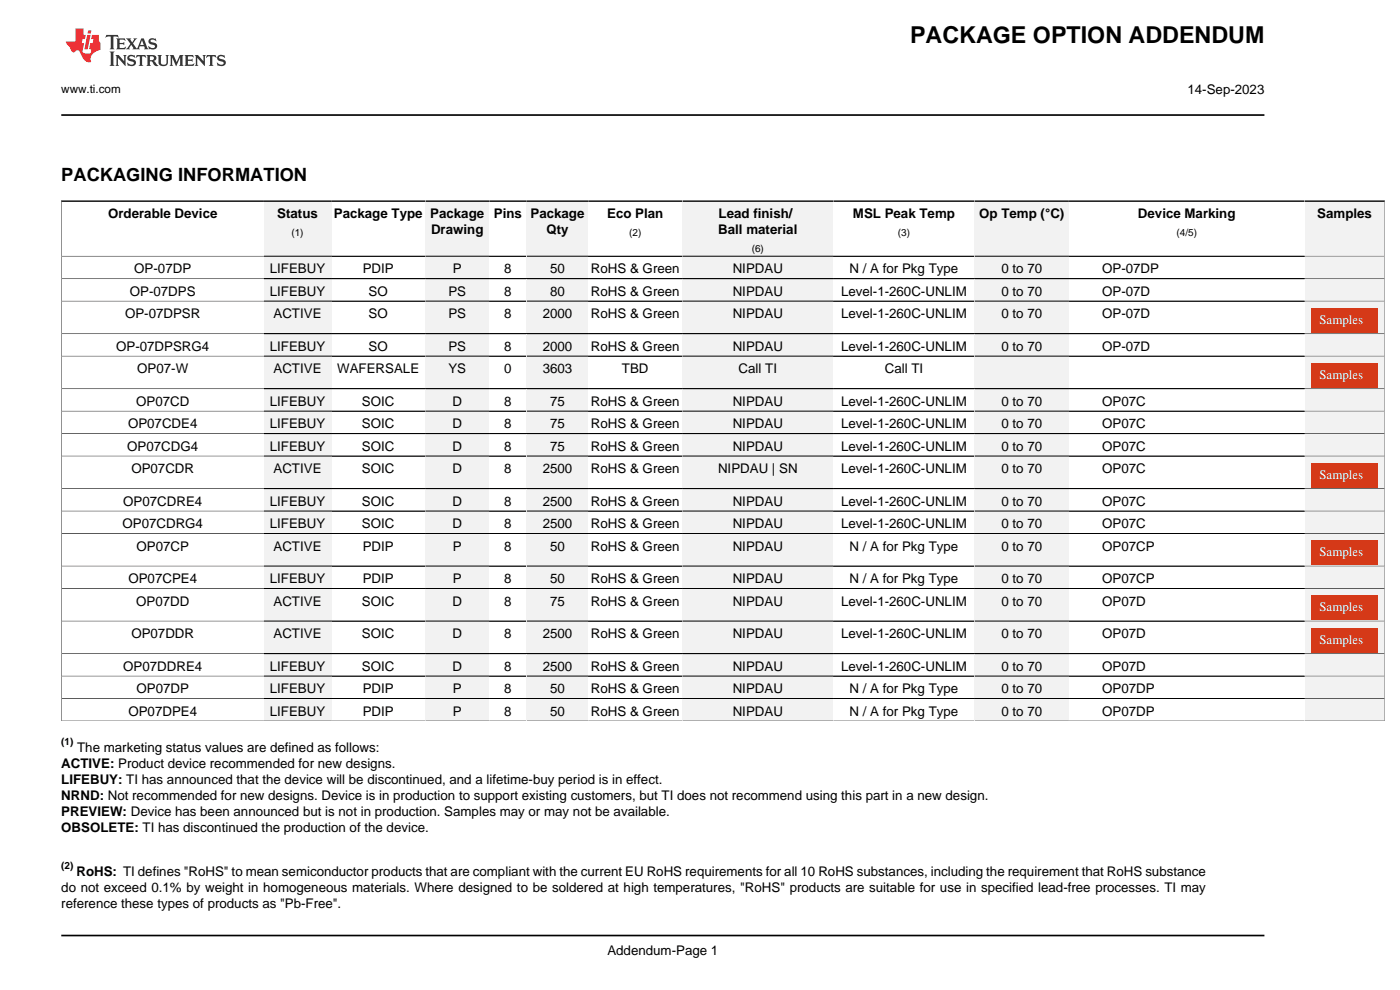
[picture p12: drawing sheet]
<svg xmlns="http://www.w3.org/2000/svg" width="297mm" height="210mm" viewBox="0 0 297 210" stroke-linecap="round" stroke-linejoin="round" font-family="sans-serif">
<path d="M22.6 7.4l-.2 .6 .6-.3 .5 .1v.1v2.2l-.2 .4h1l-.2-.4v-2.2v-.1l.5-.1 .5 .3-.1-.6zM24.6 8.1l.3 .4v1.6l-.3 .4h1.9l.2-.6a1.07 1.07 0 0 1-1.3 .1v-.6h.7l.3 .2v-.7l-.3 .2h-.7v-.5l.2-.2a.99 .99 0 0 1 1 .3l-.1-.6zM26.7 8.1l1 1.2-1 1.2h.9l-.2-.3 .4-.7 .5 .8-.2 .2h1.6l-.2-.3 .1-.4h1l.1 .4-.1 .3h.9l-.3-.4-.7-2h-.5l-1 2.2-.8-1.1 .9-1.1h-.8l.1 .2-.4 .7-.3-.7 .1-.2zM30.1 8.5l.4 1h-.8zM31.7 8.3a.66 .66 0 0 0-.2 .7 .66 .66 0 0 0 .6 .4l.6 .2 .1 .4-.7 .2-.6-.5 .1 .8 .2-.1a1.15 1.15 0 0 0 1.5-.6 1.16 1.16 0 0 0-1.3-.9l-.1-.2 .2-.3a1 1 0 0 1 1 .4l-.1-.7-.2 .1-.5-.1zM23.2 10.9l.3 .4v2.3l-.3 .4h1.1l-.2-.4v-2.3l.2-.4zM24.5 11.7l.2 .4v1.5l-.2 .4h.7l-.2-.4v-1.3l1.6 1.7v-1.9l.2-.4h-.7l.2 .2v1.1l-1.1-1.3zM27.2 11.8a.66 .66 0 0 0-.2 .7 .66 .66 0 0 0 .6 .5l.7 .1v.5l-.7 .1-.6-.5 .1 .8 .2-.1a1.16 1.16 0 0 0 1.6-.6 1.16 1.16 0 0 0-1.3-.9l-.2-.2 .2-.2a1 1 0 0 1 1 .3l-.1-.6-.2 .1-.5-.2zM29 11.7l-.1 .6 .4-.3 .4 .1v1.5l-.3 .4h1l-.3-.4v-1.5l.5-.1 .4 .3-.2-.6zM31.1 11.7l.2 .4v1.5l-.2 .4h.9l-.2-.2v-.8l.5 .1a1.03 1.03 0 0 0 1.3 .9l-1-1.1a.62 .62 0 0 0 .6-.5 .62 .62 0 0 0-.6-.7zM31.8 12h.1a.47 .47 0 0 1 .6 0 .47 .47 0 0 1 .1 .6l-.8 .2zM33.4 11.7l.2 .2a2.3 2.3 0 0 0 .4 2 1.03 1.03 0 0 0 1.6-.7l.1-1.3 .2-.2h-.8l.2 .4v1.1a.6 .6 0 0 1-.6 .5 .6 .6 0 0 1-.6-.5l.1-1.3 .2-.2zM36 11.7l.2 .4v1.5l-.2 .4h.7l-.2-.4v-1.4l.8 1.8 .9-1.8v1.4l-.2 .4h1l-.3-.4v-1.5l.3-.4h-.9l-.6 1.5-.7-1.5zM39.1 11.7l.3 .4v1.5l-.3 .4h1.9l.2-.6a1.07 1.07 0 0 1-1.3 .2v-.7l1 .2v-.7l-.3 .2h-.7v-.6h.8l.4 .2-.1-.5zM41.3 11.7l.2 .4v1.5l-.2 .4h.8l-.3-.4v-1.3l1.7 1.7v-1.9l.2-.4h-.7l.1 .2 .1 1.1-1.2-1.3zM43.9 11.7l-.1 .6 .4-.3 .4 .1v1.5l-.3 .4h1l-.3-.4v-1.5l.5-.1 .4 .3-.2-.6zM46.3 11.8a.66 .66 0 0 0-.2 .7 .66 .66 0 0 0 .6 .5l.6 .1 .1 .5-.7 .1-.6-.5 .1 .8 .1-.1a1.17 1.17 0 0 0 1.6-.6 1.21 1.21 0 0 0-1.3-.9l-.1-.2 .1-.2a.99 .99 0 0 1 1.1 .3l-.1-.6-.2 .1-.5-.2z" fill-rule="evenodd" fill="#373435"/>
<path d="M16 6v2.8h-2v.4l.9 .9a.93 .93 0 0 0 .9 .9 .6 .6 0 0 1 .6-.3 .6 .6 0 0 1 .5 .3l.4 .8a1.58 1.58 0 0 0 2.1 1.3 1.62 1.62 0 0 1 1-2.2l.9-.3v-1.5a1.56 1.56 0 0 1-.4-1.7h-1.4l-.2 .9h.5l-.1 .8h-.5l-.2 1.1v.2l.4 .1-.2 .8h-.6a.74 .74 0 0 1-1.1-.6l.3-1.6h-.4l.1-.8h.5l.2-.9h-.5v-1.4zM18.5 7.4l-.6 3.1h.7l.6-3.1zM18.7 6.4l-.1 .7h.7l.1-.7z" fill-rule="evenodd" fill="#ed3237"/>
<path d="M13 24.4h255.2M12.9 42.7h43.1" fill="none" stroke="#000" stroke-width=".35"/>
<path d="M13 42.5v11.9h43" fill="none" stroke="#000" stroke-width=".21"/>
<path d="M56 42.8h14.2v11.5h-14.2z" fill="#f2f2f2"/>
<path d="M56 42.7h34.2" fill="none" stroke="#000" stroke-width=".35"/>
<path d="M56 54.4h34.2" fill="none" stroke="#000" stroke-width=".21"/>
<path d="M90.2 42.8h13.6v11.5h-13.6z" fill="#f2f2f2"/>
<path d="M90.2 42.7h21.6" fill="none" stroke="#000" stroke-width=".35"/>
<path d="M90.2 54.4h21.6" fill="none" stroke="#000" stroke-width=".21"/>
<path d="M111.8 42.8h13v11.5h-13z" fill="#f2f2f2"/>
<path d="M111.8 42.7h33" fill="none" stroke="#000" stroke-width=".35"/>
<path d="M111.8 54.4h33" fill="none" stroke="#000" stroke-width=".21"/>
<path d="M144.8 42.8h32v11.5h-32z" fill="#f2f2f2"/>
<path d="M144.8 42.7h62" fill="none" stroke="#000" stroke-width=".35"/>
<path d="M144.8 54.4h62" fill="none" stroke="#000" stroke-width=".21"/>
<path d="M206.8 42.8h20v11.5h-20z" fill="#f2f2f2"/>
<path d="M206.8 42.7h70" fill="none" stroke="#000" stroke-width=".35"/>
<path d="M206.8 54.4h70" fill="none" stroke="#000" stroke-width=".21"/>
<path d="M276.8 42.8h16.9v11.5h-16.9z" fill="#f2f2f2"/>
<path d="M276.8 42.7h17" fill="none" stroke="#000" stroke-width=".35"/>
<path d="M56 54.4h-43v4.7h43M293.8 42.5v11.9h-17" fill="none" stroke="#000" stroke-width=".21"/>
<path d="M56 54.4h14.2v4.6h-14.2z" fill="#f2f2f2"/>
<path d="M56 54.4h34.2M56 59.1h34.2" fill="none" stroke="#000" stroke-width=".21"/>
<path d="M90.2 54.4h13.6v4.6h-13.6z" fill="#f2f2f2"/>
<path d="M90.2 59.1h21.6M90.2 54.4h21.6" fill="none" stroke="#000" stroke-width=".21"/>
<path d="M111.8 54.4h13v4.6h-13z" fill="#f2f2f2"/>
<path d="M111.8 54.4h33M111.8 59.1h33" fill="none" stroke="#000" stroke-width=".21"/>
<path d="M144.8 54.4h32v4.6h-32z" fill="#f2f2f2"/>
<path d="M144.8 54.4h62M144.8 59.1h62" fill="none" stroke="#000" stroke-width=".21"/>
<path d="M206.8 54.4h20v4.6h-20z" fill="#f2f2f2"/>
<path d="M206.8 54.4h70M206.8 59.1h70" fill="none" stroke="#000" stroke-width=".21"/>
<path d="M276.8 54.4h16.9v4.6h-16.9z" fill="#f2f2f2"/>
<path d="M56 59.1h-43v4.8h43M276.8 54.4h17v4.7h-17" fill="none" stroke="#000" stroke-width=".21"/>
<path d="M56 59.2h14.2v4.6h-14.2z" fill="#f2f2f2"/>
<path d="M56 59.1h34.2M56 63.9h34.2" fill="none" stroke="#000" stroke-width=".21"/>
<path d="M90.2 59.2h13.6v4.6h-13.6z" fill="#f2f2f2"/>
<path d="M90.2 59.1h21.6M90.2 63.9h21.6" fill="none" stroke="#000" stroke-width=".21"/>
<path d="M111.8 59.2h13v4.6h-13z" fill="#f2f2f2"/>
<path d="M111.8 59.1h33M111.8 63.9h33" fill="none" stroke="#000" stroke-width=".21"/>
<path d="M144.8 59.2h32v4.6h-32z" fill="#f2f2f2"/>
<path d="M144.8 59.1h62M144.8 63.9h62" fill="none" stroke="#000" stroke-width=".21"/>
<path d="M206.8 59.2h20v4.6h-20z" fill="#f2f2f2"/>
<path d="M206.8 59.1h70M206.8 63.9h70" fill="none" stroke="#000" stroke-width=".21"/>
<path d="M276.8 59.2h16.9v4.6h-16.9z" fill="#f2f2f2"/>
<path d="M276.8 59.1h17v4.8h-17M56 63.9h-43v6.9h43" fill="none" stroke="#000" stroke-width=".21"/>
<path d="M56 64h14.2v6.7h-14.2z" fill="#f2f2f2"/>
<path d="M56 63.9h34.2M56 70.8h34.2" fill="none" stroke="#000" stroke-width=".21"/>
<path d="M90.2 64h13.6v6.7h-13.6z" fill="#f2f2f2"/>
<path d="M90.2 70.8h21.6M90.2 63.9h21.6" fill="none" stroke="#000" stroke-width=".21"/>
<path d="M111.8 64h13v6.7h-13z" fill="#f2f2f2"/>
<path d="M111.8 63.9h33M111.8 70.8h33" fill="none" stroke="#000" stroke-width=".21"/>
<path d="M144.8 64h32v6.7h-32z" fill="#f2f2f2"/>
<path d="M144.8 63.9h62M144.8 70.8h62" fill="none" stroke="#000" stroke-width=".21"/>
<path d="M206.8 64h20v6.7h-20z" fill="#f2f2f2"/>
<path d="M206.8 63.9h70M206.8 70.8h70" fill="none" stroke="#000" stroke-width=".21"/>
<path d="M276.8 64h16.9v6.7h-16.9z" fill="#f2f2f2"/>
<path d="M276.8 63.9h17v6.9h-17" fill="none" stroke="#000" stroke-width=".21"/>
<path d="M278.2 65.3h14.1v5.3h-14.1z" fill="#d53918"/>
<path d="M56 70.8h-43v4.7h43" fill="none" stroke="#000" stroke-width=".21"/>
<path d="M56 70.9h14.2v4.6h-14.2z" fill="#f2f2f2"/>
<path d="M56 70.8h34.2M56 75.5h34.2" fill="none" stroke="#000" stroke-width=".21"/>
<path d="M90.2 70.9h13.6v4.6h-13.6z" fill="#f2f2f2"/>
<path d="M90.2 75.5h21.6M90.2 70.8h21.6" fill="none" stroke="#000" stroke-width=".21"/>
<path d="M111.8 70.9h13v4.6h-13z" fill="#f2f2f2"/>
<path d="M111.8 70.8h33M111.8 75.5h33" fill="none" stroke="#000" stroke-width=".21"/>
<path d="M144.8 70.9h32v4.6h-32z" fill="#f2f2f2"/>
<path d="M144.8 70.8h62M144.8 75.5h62" fill="none" stroke="#000" stroke-width=".21"/>
<path d="M206.8 70.9h20v4.6h-20z" fill="#f2f2f2"/>
<path d="M206.8 70.8h70M206.8 75.5h70" fill="none" stroke="#000" stroke-width=".21"/>
<path d="M276.8 70.9h16.9v4.6h-16.9z" fill="#f2f2f2"/>
<path d="M56 75.5h-43v7h43M276.8 70.8h17v4.7h-17" fill="none" stroke="#000" stroke-width=".21"/>
<path d="M56 75.6h14.2v6.8h-14.2z" fill="#f2f2f2"/>
<path d="M56 75.5h34.2M56 82.5h34.2" fill="none" stroke="#000" stroke-width=".21"/>
<path d="M90.2 75.6h13.6v6.8h-13.6z" fill="#f2f2f2"/>
<path d="M90.2 75.5h21.6M90.2 82.5h21.6" fill="none" stroke="#000" stroke-width=".21"/>
<path d="M111.8 75.6h13v6.8h-13z" fill="#f2f2f2"/>
<path d="M111.8 75.5h33M111.8 82.5h33" fill="none" stroke="#000" stroke-width=".21"/>
<path d="M144.8 75.6h32v6.8h-32z" fill="#f2f2f2"/>
<path d="M144.8 75.5h62M144.8 82.5h62" fill="none" stroke="#000" stroke-width=".21"/>
<path d="M206.8 75.6h20v6.8h-20z" fill="#f2f2f2"/>
<path d="M206.8 75.5h70M206.8 82.5h70" fill="none" stroke="#000" stroke-width=".21"/>
<path d="M276.8 75.6h16.9v6.8h-16.9z" fill="#f2f2f2"/>
<path d="M276.8 75.5h17v7h-17" fill="none" stroke="#000" stroke-width=".21"/>
<path d="M278.2 76.9h14.1v5.3h-14.1z" fill="#d53918"/>
<path d="M56 82.5h-43v4.7h43" fill="none" stroke="#000" stroke-width=".21"/>
<path d="M56 82.5h14.2v4.6h-14.2z" fill="#f2f2f2"/>
<path d="M56 82.5h34.2M56 87.2h34.2" fill="none" stroke="#000" stroke-width=".21"/>
<path d="M90.2 82.5h13.6v4.6h-13.6z" fill="#f2f2f2"/>
<path d="M90.2 87.2h21.6M90.2 82.5h21.6" fill="none" stroke="#000" stroke-width=".21"/>
<path d="M111.8 82.5h13v4.6h-13z" fill="#f2f2f2"/>
<path d="M111.8 82.5h33M111.8 87.2h33" fill="none" stroke="#000" stroke-width=".21"/>
<path d="M144.8 82.5h32v4.6h-32z" fill="#f2f2f2"/>
<path d="M144.8 82.5h62M144.8 87.2h62" fill="none" stroke="#000" stroke-width=".21"/>
<path d="M206.8 82.5h20v4.6h-20z" fill="#f2f2f2"/>
<path d="M206.8 82.5h70M206.8 87.2h70" fill="none" stroke="#000" stroke-width=".21"/>
<path d="M276.8 82.5h16.9v4.6h-16.9z" fill="#f2f2f2"/>
<path d="M56 87.2h-43v4.8h43M276.8 82.5h17v4.7h-17" fill="none" stroke="#000" stroke-width=".21"/>
<path d="M56 87.3h14.2v4.6h-14.2z" fill="#f2f2f2"/>
<path d="M56 87.2h34.2M56 92h34.2" fill="none" stroke="#000" stroke-width=".21"/>
<path d="M90.2 87.3h13.6v4.6h-13.6z" fill="#f2f2f2"/>
<path d="M90.2 92h21.6M90.2 87.2h21.6" fill="none" stroke="#000" stroke-width=".21"/>
<path d="M111.8 87.3h13v4.6h-13z" fill="#f2f2f2"/>
<path d="M111.8 87.2h33M111.8 92h33" fill="none" stroke="#000" stroke-width=".21"/>
<path d="M144.8 87.3h32v4.6h-32z" fill="#f2f2f2"/>
<path d="M144.8 87.2h62M144.8 92h62" fill="none" stroke="#000" stroke-width=".21"/>
<path d="M206.8 87.3h20v4.6h-20z" fill="#f2f2f2"/>
<path d="M206.8 87.2h70M206.8 92h70" fill="none" stroke="#000" stroke-width=".21"/>
<path d="M276.8 87.3h16.9v4.6h-16.9z" fill="#f2f2f2"/>
<path d="M56 92h-43v4.7h43M276.8 87.2h17v4.8h-17" fill="none" stroke="#000" stroke-width=".21"/>
<path d="M56 92.1h14.2v4.5h-14.2z" fill="#f2f2f2"/>
<path d="M56 92h34.2M56 96.7h34.2" fill="none" stroke="#000" stroke-width=".21"/>
<path d="M90.2 92.1h13.6v4.5h-13.6z" fill="#f2f2f2"/>
<path d="M90.2 96.7h21.6M90.2 92h21.6" fill="none" stroke="#000" stroke-width=".21"/>
<path d="M111.8 92.1h13v4.5h-13z" fill="#f2f2f2"/>
<path d="M111.8 92h33M111.8 96.7h33" fill="none" stroke="#000" stroke-width=".21"/>
<path d="M144.8 92.1h32v4.5h-32z" fill="#f2f2f2"/>
<path d="M144.8 92h62M144.8 96.7h62" fill="none" stroke="#000" stroke-width=".21"/>
<path d="M206.8 92.1h20v4.5h-20z" fill="#f2f2f2"/>
<path d="M206.8 92h70M206.8 96.7h70" fill="none" stroke="#000" stroke-width=".21"/>
<path d="M276.8 92.1h16.9v4.5h-16.9z" fill="#f2f2f2"/>
<path d="M56 96.7h-43v6.9h43M276.8 92h17v4.7h-17" fill="none" stroke="#000" stroke-width=".21"/>
<path d="M56 96.8h14.2v6.8h-14.2z" fill="#f2f2f2"/>
<path d="M56 96.7h34.2M56 103.6h34.2" fill="none" stroke="#000" stroke-width=".21"/>
<path d="M90.2 96.8h13.6v6.8h-13.6z" fill="#f2f2f2"/>
<path d="M90.2 96.7h21.6M90.2 103.6h21.6" fill="none" stroke="#000" stroke-width=".21"/>
<path d="M111.8 96.8h13v6.8h-13z" fill="#f2f2f2"/>
<path d="M111.8 96.7h33M111.8 103.6h33" fill="none" stroke="#000" stroke-width=".21"/>
<path d="M144.8 96.8h32v6.8h-32z" fill="#f2f2f2"/>
<path d="M144.8 96.7h62M144.8 103.6h62" fill="none" stroke="#000" stroke-width=".21"/>
<path d="M206.8 96.8h20v6.8h-20z" fill="#f2f2f2"/>
<path d="M206.8 96.7h70M206.8 103.6h70" fill="none" stroke="#000" stroke-width=".21"/>
<path d="M276.8 96.8h16.9v6.8h-16.9z" fill="#f2f2f2"/>
<path d="M276.8 96.7h17v6.9h-17" fill="none" stroke="#000" stroke-width=".21"/>
<path d="M278.2 98.1h14.1v5.3h-14.1z" fill="#d53918"/>
<path d="M56 103.6h-43v4.8h43" fill="none" stroke="#000" stroke-width=".21"/>
<path d="M56 103.7h14.2v4.6h-14.2z" fill="#f2f2f2"/>
<path d="M56 103.6h34.2M56 108.4h34.2" fill="none" stroke="#000" stroke-width=".21"/>
<path d="M90.2 103.7h13.6v4.6h-13.6z" fill="#f2f2f2"/>
<path d="M90.2 108.4h21.6M90.2 103.6h21.6" fill="none" stroke="#000" stroke-width=".21"/>
<path d="M111.8 103.7h13v4.6h-13z" fill="#f2f2f2"/>
<path d="M111.8 103.6h33M111.8 108.4h33" fill="none" stroke="#000" stroke-width=".21"/>
<path d="M144.8 103.7h32v4.6h-32z" fill="#f2f2f2"/>
<path d="M144.8 103.6h62M144.8 108.4h62" fill="none" stroke="#000" stroke-width=".21"/>
<path d="M206.8 103.7h20v4.6h-20z" fill="#f2f2f2"/>
<path d="M206.8 103.6h70M206.8 108.4h70" fill="none" stroke="#000" stroke-width=".21"/>
<path d="M276.8 103.7h16.9v4.6h-16.9z" fill="#f2f2f2"/>
<path d="M56 108.4h-43v4.8h43M276.8 103.6h17v4.8h-17" fill="none" stroke="#000" stroke-width=".21"/>
<path d="M56 108.5h14.2v4.6h-14.2z" fill="#f2f2f2"/>
<path d="M56 108.4h34.2M56 113.2h34.2" fill="none" stroke="#000" stroke-width=".21"/>
<path d="M90.2 108.5h13.6v4.6h-13.6z" fill="#f2f2f2"/>
<path d="M90.2 113.2h21.6M90.2 108.4h21.6" fill="none" stroke="#000" stroke-width=".21"/>
<path d="M111.8 108.5h13v4.6h-13z" fill="#f2f2f2"/>
<path d="M111.8 108.4h33M111.8 113.2h33" fill="none" stroke="#000" stroke-width=".21"/>
<path d="M144.8 108.5h32v4.6h-32z" fill="#f2f2f2"/>
<path d="M144.8 108.4h62M144.8 113.2h62" fill="none" stroke="#000" stroke-width=".21"/>
<path d="M206.8 108.5h20v4.6h-20z" fill="#f2f2f2"/>
<path d="M206.8 108.4h70M206.8 113.2h70" fill="none" stroke="#000" stroke-width=".21"/>
<path d="M276.8 108.5h16.9v4.6h-16.9z" fill="#f2f2f2"/>
<path d="M56 113.2h-43v6.9h43M276.8 108.4h17v4.8h-17" fill="none" stroke="#000" stroke-width=".21"/>
<path d="M56 113.3h14.2v6.7h-14.2z" fill="#f2f2f2"/>
<path d="M56 113.2h34.2M56 120.1h34.2" fill="none" stroke="#000" stroke-width=".21"/>
<path d="M90.2 113.3h13.6v6.7h-13.6z" fill="#f2f2f2"/>
<path d="M90.2 113.2h21.6M90.2 120.1h21.6" fill="none" stroke="#000" stroke-width=".21"/>
<path d="M111.8 113.3h13v6.7h-13z" fill="#f2f2f2"/>
<path d="M111.8 113.2h33M111.8 120.1h33" fill="none" stroke="#000" stroke-width=".21"/>
<path d="M144.8 113.3h32v6.7h-32z" fill="#f2f2f2"/>
<path d="M144.8 113.2h62M144.8 120.1h62" fill="none" stroke="#000" stroke-width=".21"/>
<path d="M206.8 113.3h20v6.7h-20z" fill="#f2f2f2"/>
<path d="M206.8 113.2h70M206.8 120.1h70" fill="none" stroke="#000" stroke-width=".21"/>
<path d="M276.8 113.3h16.9v6.7h-16.9z" fill="#f2f2f2"/>
<path d="M276.8 113.2h17v6.9h-17" fill="none" stroke="#000" stroke-width=".21"/>
<path d="M278.2 114.6h14.1v5.2h-14.1z" fill="#d53918"/>
<path d="M56 120.1h-43v4.7h43" fill="none" stroke="#000" stroke-width=".21"/>
<path d="M56 120.2h14.2v4.5h-14.2z" fill="#f2f2f2"/>
<path d="M56 120.1h34.2M56 124.8h34.2" fill="none" stroke="#000" stroke-width=".21"/>
<path d="M90.2 120.2h13.6v4.5h-13.6z" fill="#f2f2f2"/>
<path d="M90.2 124.8h21.6M90.2 120.1h21.6" fill="none" stroke="#000" stroke-width=".21"/>
<path d="M111.8 120.2h13v4.5h-13z" fill="#f2f2f2"/>
<path d="M111.8 120.1h33M111.8 124.8h33" fill="none" stroke="#000" stroke-width=".21"/>
<path d="M144.8 120.2h32v4.5h-32z" fill="#f2f2f2"/>
<path d="M144.8 120.1h62M144.8 124.8h62" fill="none" stroke="#000" stroke-width=".21"/>
<path d="M206.8 120.2h20v4.5h-20z" fill="#f2f2f2"/>
<path d="M206.8 120.1h70M206.8 124.8h70" fill="none" stroke="#000" stroke-width=".21"/>
<path d="M276.8 120.2h16.9v4.5h-16.9z" fill="#f2f2f2"/>
<path d="M56 124.8h-43v6.9h43M276.8 120.1h17v4.7h-17" fill="none" stroke="#000" stroke-width=".21"/>
<path d="M56 124.9h14.2v6.8h-14.2z" fill="#f2f2f2"/>
<path d="M56 124.8h34.2M56 131.7h34.2" fill="none" stroke="#000" stroke-width=".21"/>
<path d="M90.2 124.9h13.6v6.8h-13.6z" fill="#f2f2f2"/>
<path d="M90.2 131.7h21.6M90.2 124.8h21.6" fill="none" stroke="#000" stroke-width=".21"/>
<path d="M111.8 124.9h13v6.8h-13z" fill="#f2f2f2"/>
<path d="M111.8 124.8h33M111.8 131.7h33" fill="none" stroke="#000" stroke-width=".21"/>
<path d="M144.8 124.9h32v6.8h-32z" fill="#f2f2f2"/>
<path d="M144.8 124.8h62M144.8 131.7h62" fill="none" stroke="#000" stroke-width=".21"/>
<path d="M206.8 124.9h20v6.8h-20z" fill="#f2f2f2"/>
<path d="M206.8 124.8h70M206.8 131.7h70" fill="none" stroke="#000" stroke-width=".21"/>
<path d="M276.8 124.9h16.9v6.8h-16.9z" fill="#f2f2f2"/>
<path d="M276.8 124.8h17v6.9h-17" fill="none" stroke="#000" stroke-width=".21"/>
<path d="M278.2 126.2h14.1v5.3h-14.1z" fill="#d53918"/>
<path d="M56 131.7h-43v6.9h43" fill="none" stroke="#000" stroke-width=".21"/>
<path d="M56 131.8h14.2v6.8h-14.2z" fill="#f2f2f2"/>
<path d="M56 131.7h34.2M56 138.6h34.2" fill="none" stroke="#000" stroke-width=".21"/>
<path d="M90.2 131.8h13.6v6.8h-13.6z" fill="#f2f2f2"/>
<path d="M90.2 138.6h21.6M90.2 131.7h21.6" fill="none" stroke="#000" stroke-width=".21"/>
<path d="M111.8 131.8h13v6.8h-13z" fill="#f2f2f2"/>
<path d="M111.8 131.7h33M111.8 138.6h33" fill="none" stroke="#000" stroke-width=".21"/>
<path d="M144.8 131.8h32v6.8h-32z" fill="#f2f2f2"/>
<path d="M144.8 131.7h62M144.8 138.6h62" fill="none" stroke="#000" stroke-width=".21"/>
<path d="M206.8 131.8h20v6.8h-20z" fill="#f2f2f2"/>
<path d="M206.8 131.7h70M206.8 138.6h70" fill="none" stroke="#000" stroke-width=".21"/>
<path d="M276.8 131.8h16.9v6.8h-16.9z" fill="#f2f2f2"/>
<path d="M276.8 131.7h17v6.9h-17" fill="none" stroke="#000" stroke-width=".21"/>
<path d="M278.2 133.1h14.1v5.3h-14.1z" fill="#d53918"/>
<path d="M56 138.6h-43v4.8h43" fill="none" stroke="#000" stroke-width=".21"/>
<path d="M56 138.7h14.2v4.6h-14.2z" fill="#f2f2f2"/>
<path d="M56 138.6h34.2M56 143.4h34.2" fill="none" stroke="#000" stroke-width=".21"/>
<path d="M90.2 138.7h13.6v4.6h-13.6z" fill="#f2f2f2"/>
<path d="M90.2 138.6h21.6M90.2 143.4h21.6" fill="none" stroke="#000" stroke-width=".21"/>
<path d="M111.8 138.7h13v4.6h-13z" fill="#f2f2f2"/>
<path d="M111.8 138.6h33M111.8 143.4h33" fill="none" stroke="#000" stroke-width=".21"/>
<path d="M144.8 138.7h32v4.6h-32z" fill="#f2f2f2"/>
<path d="M144.8 138.6h62M144.8 143.4h62" fill="none" stroke="#000" stroke-width=".21"/>
<path d="M206.8 138.7h20v4.6h-20z" fill="#f2f2f2"/>
<path d="M206.8 138.6h70M206.8 143.4h70" fill="none" stroke="#000" stroke-width=".21"/>
<path d="M276.8 138.7h16.9v4.6h-16.9z" fill="#f2f2f2"/>
<path d="M276.8 138.6h17v4.8h-17M56 143.4h-43v4.8h43" fill="none" stroke="#000" stroke-width=".21"/>
<path d="M56 143.5h14.2v4.6h-14.2z" fill="#f2f2f2"/>
<path d="M56 143.4h34.2M56 148.2h34.2" fill="none" stroke="#000" stroke-width=".21"/>
<path d="M90.2 143.5h13.6v4.6h-13.6z" fill="#f2f2f2"/>
<path d="M90.2 148.2h21.6M90.2 143.4h21.6" fill="none" stroke="#000" stroke-width=".21"/>
<path d="M111.8 143.5h13v4.6h-13z" fill="#f2f2f2"/>
<path d="M111.8 143.4h33M111.8 148.2h33" fill="none" stroke="#000" stroke-width=".21"/>
<path d="M144.8 143.5h32v4.6h-32z" fill="#f2f2f2"/>
<path d="M144.8 143.4h62M144.8 148.2h62" fill="none" stroke="#000" stroke-width=".21"/>
<path d="M206.8 143.5h20v4.6h-20z" fill="#f2f2f2"/>
<path d="M206.8 143.4h70M206.8 148.2h70" fill="none" stroke="#000" stroke-width=".21"/>
<path d="M276.8 143.5h16.9v4.6h-16.9z" fill="#f2f2f2"/>
<path d="M12.9 152.9h43.1M56 148.2h-43v4.7M276.8 143.4h17v4.8h-17" fill="none" stroke="#000" stroke-width=".21"/>
<path d="M56 148.3h14.2v4.5h-14.2z" fill="#f2f2f2"/>
<path d="M56 148.2h34.2M56 152.9h34.2" fill="none" stroke="#000" stroke-width=".21"/>
<path d="M90.2 148.3h13.6v4.5h-13.6z" fill="#f2f2f2"/>
<path d="M90.2 152.9h21.6M90.2 148.2h21.6" fill="none" stroke="#000" stroke-width=".21"/>
<path d="M111.8 148.3h13v4.5h-13z" fill="#f2f2f2"/>
<path d="M111.8 148.2h33M111.8 152.9h33" fill="none" stroke="#000" stroke-width=".21"/>
<path d="M144.8 148.3h32v4.5h-32z" fill="#f2f2f2"/>
<path d="M144.8 148.2h62M144.8 152.9h62" fill="none" stroke="#000" stroke-width=".21"/>
<path d="M206.8 148.3h20v4.5h-20z" fill="#f2f2f2"/>
<path d="M206.8 148.2h70M206.8 152.9h70" fill="none" stroke="#000" stroke-width=".21"/>
<path d="M276.8 148.3h16.9v4.5h-16.9z" fill="#f2f2f2"/>
<path d="M276.8 152.9h17M276.8 148.2h17v4.7" fill="none" stroke="#000" stroke-width=".21"/>
<path d="M13 198.4h255.2" fill="none" stroke="#000" stroke-width=".35"/>
<text font-size="4.9" x="193.1" y="9.2">PACKAGE OPTION ADDENDUM</text>
<text font-size="3.9" x="13" y="38.3">PACKAGING INFORMATION</text>
<g font-size="2.8">
<text x="251.9" y="20">14-Sep-2023</text>
<text x="22.9" y="46.3">Orderable Device</text>
<text x="58.8" y="46.3">Status</text>
<text x="70.8" y="46.3">Package Type</text>
<text x="91.3" y="46.3">Package</text>
<text x="104.8" y="46.3">Pins</text>
<text x="112.5" y="46.3">Package</text>
<text x="128.8" y="46.3">Eco Plan</text>
<text x="152.5" y="46.3">Lead finish/</text>
<text x="180.9" y="46.3">MSL Peak Temp</text>
<text x="207.7" y="46.3">Op Temp (°C)</text>
<text x="241.4" y="46.3">Device Marking</text>
<text x="279.4" y="46.3">Samples</text>
<text x="91.4" y="49.7">Drawing</text>
<text x="115.9" y="49.7">Qty</text>
<text x="152.4" y="49.7">Ball material</text>
<text x="28.5" y="58">OP-07DP</text>
<text x="57.2" y="58">LIFEBUY</text>
<text x="76.9" y="58">PDIP</text>
<text x="96.1" y="58">P</text>
<text x="107" y="58">8</text>
<text x="116.7" y="58">50</text>
<text x="125.4" y="58">RoHS &amp; Green</text>
<text x="155.4" y="58">NIPDAU</text>
<text x="180.2" y="58">N / A for Pkg Type</text>
<text x="212.5" y="58">0 to 70</text>
<text x="233.8" y="58">OP-07DP</text>
<text x="27.6" y="62.7">OP-07DPS</text>
<text x="57.2" y="62.7">LIFEBUY</text>
<text x="78.2" y="62.7">SO</text>
<text x="95.1" y="62.7">PS</text>
<text x="107" y="62.7">8</text>
<text x="116.7" y="62.7">80</text>
<text x="125.4" y="62.7">RoHS &amp; Green</text>
<text x="155.4" y="62.7">NIPDAU</text>
<text x="178.4" y="62.7">Level-1-260C-UNLIM</text>
<text x="212.5" y="62.7">0 to 70</text>
<text x="233.8" y="62.7">OP-07D</text>
<text x="26.5" y="67.5">OP-07DPSR</text>
<text x="58" y="67.5">ACTIVE</text>
<text x="78.2" y="67.5">SO</text>
<text x="95.1" y="67.5">PS</text>
<text x="107" y="67.5">8</text>
<text x="115.1" y="67.5">2000</text>
<text x="125.4" y="67.5">RoHS &amp; Green</text>
<text x="155.4" y="67.5">NIPDAU</text>
<text x="178.4" y="67.5">Level-1-260C-UNLIM</text>
<text x="212.5" y="67.5">0 to 70</text>
<text x="233.8" y="67.5">OP-07D</text>
<text x="24.6" y="74.4">OP-07DPSRG4</text>
<text x="57.2" y="74.4">LIFEBUY</text>
<text x="78.2" y="74.4">SO</text>
<text x="95.1" y="74.4">PS</text>
<text x="107" y="74.4">8</text>
<text x="115.1" y="74.4">2000</text>
<text x="125.4" y="74.4">RoHS &amp; Green</text>
<text x="155.4" y="74.4">NIPDAU</text>
<text x="178.4" y="74.4">Level-1-260C-UNLIM</text>
<text x="212.5" y="74.4">0 to 70</text>
<text x="233.8" y="74.4">OP-07D</text>
<text x="29.1" y="79.2">OP07-W</text>
<text x="58" y="79.2">ACTIVE</text>
<text x="71.5" y="79.2">WAFERSALE</text>
<text x="95.1" y="79.2">YS</text>
<text x="107" y="79.2">0</text>
<text x="115.1" y="79.2">3603</text>
<text x="131.9" y="79.2">TBD</text>
<text x="156.7" y="79.2">Call TI</text>
<text x="187.7" y="79.2">Call TI</text>
<text x="28.9" y="86.1">OP07CD</text>
<text x="57.2" y="86.1">LIFEBUY</text>
<text x="76.8" y="86.1">SOIC</text>
<text x="96" y="86.1">D</text>
<text x="107" y="86.1">8</text>
<text x="116.7" y="86.1">75</text>
<text x="125.4" y="86.1">RoHS &amp; Green</text>
<text x="155.4" y="86.1">NIPDAU</text>
<text x="178.4" y="86.1">Level-1-260C-UNLIM</text>
<text x="212.5" y="86.1">0 to 70</text>
<text x="233.8" y="86.1">OP07C</text>
<text x="27" y="95.6">OP07CDG4</text>
<text x="27.2" y="90.8">OP07CDE4</text>
<text x="57.2" y="90.8">LIFEBUY</text>
<text x="57.2" y="95.6">LIFEBUY</text>
<text x="76.8" y="90.8">SOIC</text>
<text x="76.8" y="95.6">SOIC</text>
<text x="96" y="90.8">D</text>
<text x="96" y="95.6">D</text>
<text x="107" y="90.8">8</text>
<text x="107" y="95.6">8</text>
<text x="116.7" y="90.8">75</text>
<text x="116.7" y="95.6">75</text>
<text x="125.4" y="90.8">RoHS &amp; Green</text>
<text x="125.4" y="95.6">RoHS &amp; Green</text>
<text x="155.4" y="90.8">NIPDAU</text>
<text x="155.4" y="95.6">NIPDAU</text>
<text x="178.4" y="90.8">Level-1-260C-UNLIM</text>
<text x="178.4" y="95.6">Level-1-260C-UNLIM</text>
<text x="212.5" y="90.8">0 to 70</text>
<text x="212.5" y="95.6">0 to 70</text>
<text x="233.8" y="90.8">OP07C</text>
<text x="233.8" y="95.6">OP07C</text>
<text x="27.9" y="100.4">OP07CDR</text>
<text x="58" y="100.4">ACTIVE</text>
<text x="76.8" y="100.4">SOIC</text>
<text x="96" y="100.4">D</text>
<text x="107" y="100.4">8</text>
<text x="115.1" y="100.4">2500</text>
<text x="125.4" y="100.4">RoHS &amp; Green</text>
<text x="152.3" y="100.4">NIPDAU | SN</text>
<text x="178.4" y="100.4">Level-1-260C-UNLIM</text>
<text x="212.5" y="100.4">0 to 70</text>
<text x="233.8" y="100.4">OP07C</text>
<text x="26.1" y="107.3">OP07CDRE4</text>
<text x="57.2" y="107.3">LIFEBUY</text>
<text x="76.8" y="107.3">SOIC</text>
<text x="96" y="107.3">D</text>
<text x="107" y="107.3">8</text>
<text x="115.1" y="107.3">2500</text>
<text x="125.4" y="107.3">RoHS &amp; Green</text>
<text x="155.4" y="107.3">NIPDAU</text>
<text x="178.4" y="107.3">Level-1-260C-UNLIM</text>
<text x="212.5" y="107.3">0 to 70</text>
<text x="233.8" y="107.3">OP07C</text>
<text x="26" y="112">OP07CDRG4</text>
<text x="57.2" y="112">LIFEBUY</text>
<text x="76.8" y="112">SOIC</text>
<text x="96" y="112">D</text>
<text x="107" y="112">8</text>
<text x="115.1" y="112">2500</text>
<text x="125.4" y="112">RoHS &amp; Green</text>
<text x="155.4" y="112">NIPDAU</text>
<text x="178.4" y="112">Level-1-260C-UNLIM</text>
<text x="212.5" y="112">0 to 70</text>
<text x="233.8" y="112">OP07C</text>
<text x="29" y="116.8">OP07CP</text>
<text x="58" y="116.8">ACTIVE</text>
<text x="76.9" y="116.8">PDIP</text>
<text x="96.1" y="116.8">P</text>
<text x="107" y="116.8">8</text>
<text x="116.7" y="116.8">50</text>
<text x="125.4" y="116.8">RoHS &amp; Green</text>
<text x="155.4" y="116.8">NIPDAU</text>
<text x="180.2" y="116.8">N / A for Pkg Type</text>
<text x="212.5" y="116.8">0 to 70</text>
<text x="233.8" y="116.8">OP07CP</text>
<text x="27.2" y="123.7">OP07CPE4</text>
<text x="57.2" y="123.7">LIFEBUY</text>
<text x="76.9" y="123.7">PDIP</text>
<text x="96.1" y="123.7">P</text>
<text x="107" y="123.7">8</text>
<text x="116.7" y="123.7">50</text>
<text x="125.4" y="123.7">RoHS &amp; Green</text>
<text x="155.4" y="123.7">NIPDAU</text>
<text x="180.2" y="123.7">N / A for Pkg Type</text>
<text x="212.5" y="123.7">0 to 70</text>
<text x="233.8" y="123.7">OP07CP</text>
<text x="28.9" y="128.5">OP07DD</text>
<text x="58" y="128.5">ACTIVE</text>
<text x="76.8" y="128.5">SOIC</text>
<text x="96" y="128.5">D</text>
<text x="107" y="128.5">8</text>
<text x="116.7" y="128.5">75</text>
<text x="125.4" y="128.5">RoHS &amp; Green</text>
<text x="155.4" y="128.5">NIPDAU</text>
<text x="178.4" y="128.5">Level-1-260C-UNLIM</text>
<text x="212.5" y="128.5">0 to 70</text>
<text x="233.8" y="128.5">OP07D</text>
<text x="27.9" y="135.4">OP07DDR</text>
<text x="58" y="135.4">ACTIVE</text>
<text x="76.8" y="135.4">SOIC</text>
<text x="96" y="135.4">D</text>
<text x="107" y="135.4">8</text>
<text x="115.1" y="135.4">2500</text>
<text x="125.4" y="135.4">RoHS &amp; Green</text>
<text x="155.4" y="135.4">NIPDAU</text>
<text x="178.4" y="135.4">Level-1-260C-UNLIM</text>
<text x="212.5" y="135.4">0 to 70</text>
<text x="233.8" y="135.4">OP07D</text>
<text x="26.1" y="142.3">OP07DDRE4</text>
<text x="57.2" y="142.3">LIFEBUY</text>
<text x="76.8" y="142.3">SOIC</text>
<text x="96" y="142.3">D</text>
<text x="107" y="142.3">8</text>
<text x="115.1" y="142.3">2500</text>
<text x="125.4" y="142.3">RoHS &amp; Green</text>
<text x="155.4" y="142.3">NIPDAU</text>
<text x="178.4" y="142.3">Level-1-260C-UNLIM</text>
<text x="212.5" y="142.3">0 to 70</text>
<text x="233.8" y="142.3">OP07D</text>
<text x="29" y="147">OP07DP</text>
<text x="57.2" y="147">LIFEBUY</text>
<text x="76.9" y="147">PDIP</text>
<text x="96.1" y="147">P</text>
<text x="107" y="147">8</text>
<text x="116.7" y="147">50</text>
<text x="125.4" y="147">RoHS &amp; Green</text>
<text x="155.4" y="147">NIPDAU</text>
<text x="180.2" y="147">N / A for Pkg Type</text>
<text x="212.5" y="147">0 to 70</text>
<text x="233.8" y="147">OP07DP</text>
<text x="27.2" y="151.8">OP07DPE4</text>
<text x="57.2" y="151.8">LIFEBUY</text>
<text x="76.9" y="151.8">PDIP</text>
<text x="96.1" y="151.8">P</text>
<text x="107" y="151.8">8</text>
<text x="116.7" y="151.8">50</text>
<text x="125.4" y="151.8">RoHS &amp; Green</text>
<text x="155.4" y="151.8">NIPDAU</text>
<text x="180.2" y="151.8">N / A for Pkg Type</text>
<text x="212.5" y="151.8">0 to 70</text>
<text x="233.8" y="151.8">OP07DP</text>
<text x="16.4" y="159.4">The marketing status values are defined as follows:</text>
<text x="13" y="162.8">ACTIVE: Product device recommended for new designs.</text>
<text x="13" y="166.2">LIFEBUY: TI has announced that the device will be discontinued, and a lifetime-buy period is in effect.</text>
<text x="13" y="169.6">NRND: Not recommended for new designs. Device is in production to support existing customers, but TI does not recommend using this part in a new design.</text>
<text x="13" y="173">PREVIEW: Device has been announced but is not in production. Samples may or may not be available.</text>
<text x="13" y="176.4">OBSOLETE: TI has discontinued the production of the device.</text>
<text x="16.2" y="185.8">RoHS: TI defines &quot;RoHS&quot; to mean semiconductor products that are compliant with the current EU RoHS requirements for all 10 RoHS substances, including the requirement that RoHS substance</text>
<text x="13" y="189.2">do not exceed 0.1% by weight in homogeneous materials. Where designed to be soldered at high temperatures, &quot;RoHS&quot; products are suitable for use in specified lead-free processes. TI may</text>
<text x="13" y="192.6">reference these types of products as &quot;Pb-Free&quot;.</text>
<text x="128.9" y="202.5">Addendum-Page 1</text>
</g>
<g font-size="2.7" fill="#fff">
<text x="279.9" y="68.7">Samples</text>
<text x="279.9" y="80.4">Samples</text>
<text x="279.9" y="101.6">Samples</text>
<text x="279.9" y="118">Samples</text>
<text x="279.9" y="129.7">Samples</text>
<text x="279.9" y="136.6">Samples</text>
</g>
<text font-size="2.5" x="13" y="19.7">www.ti.com</text>
<g font-size="2.1">
<text x="61.8" y="50.1">(1)</text>
<text x="133.5" y="50.1">(2)</text>
<text x="159.5" y="53.5">(6)</text>
<text x="190.5" y="50.1">(3)</text>
<text x="249.6" y="50.1">(4/5)</text>
<text x="13" y="158">(1)</text>
<text x="13" y="184.3">(2)</text>
</g>
</svg>
